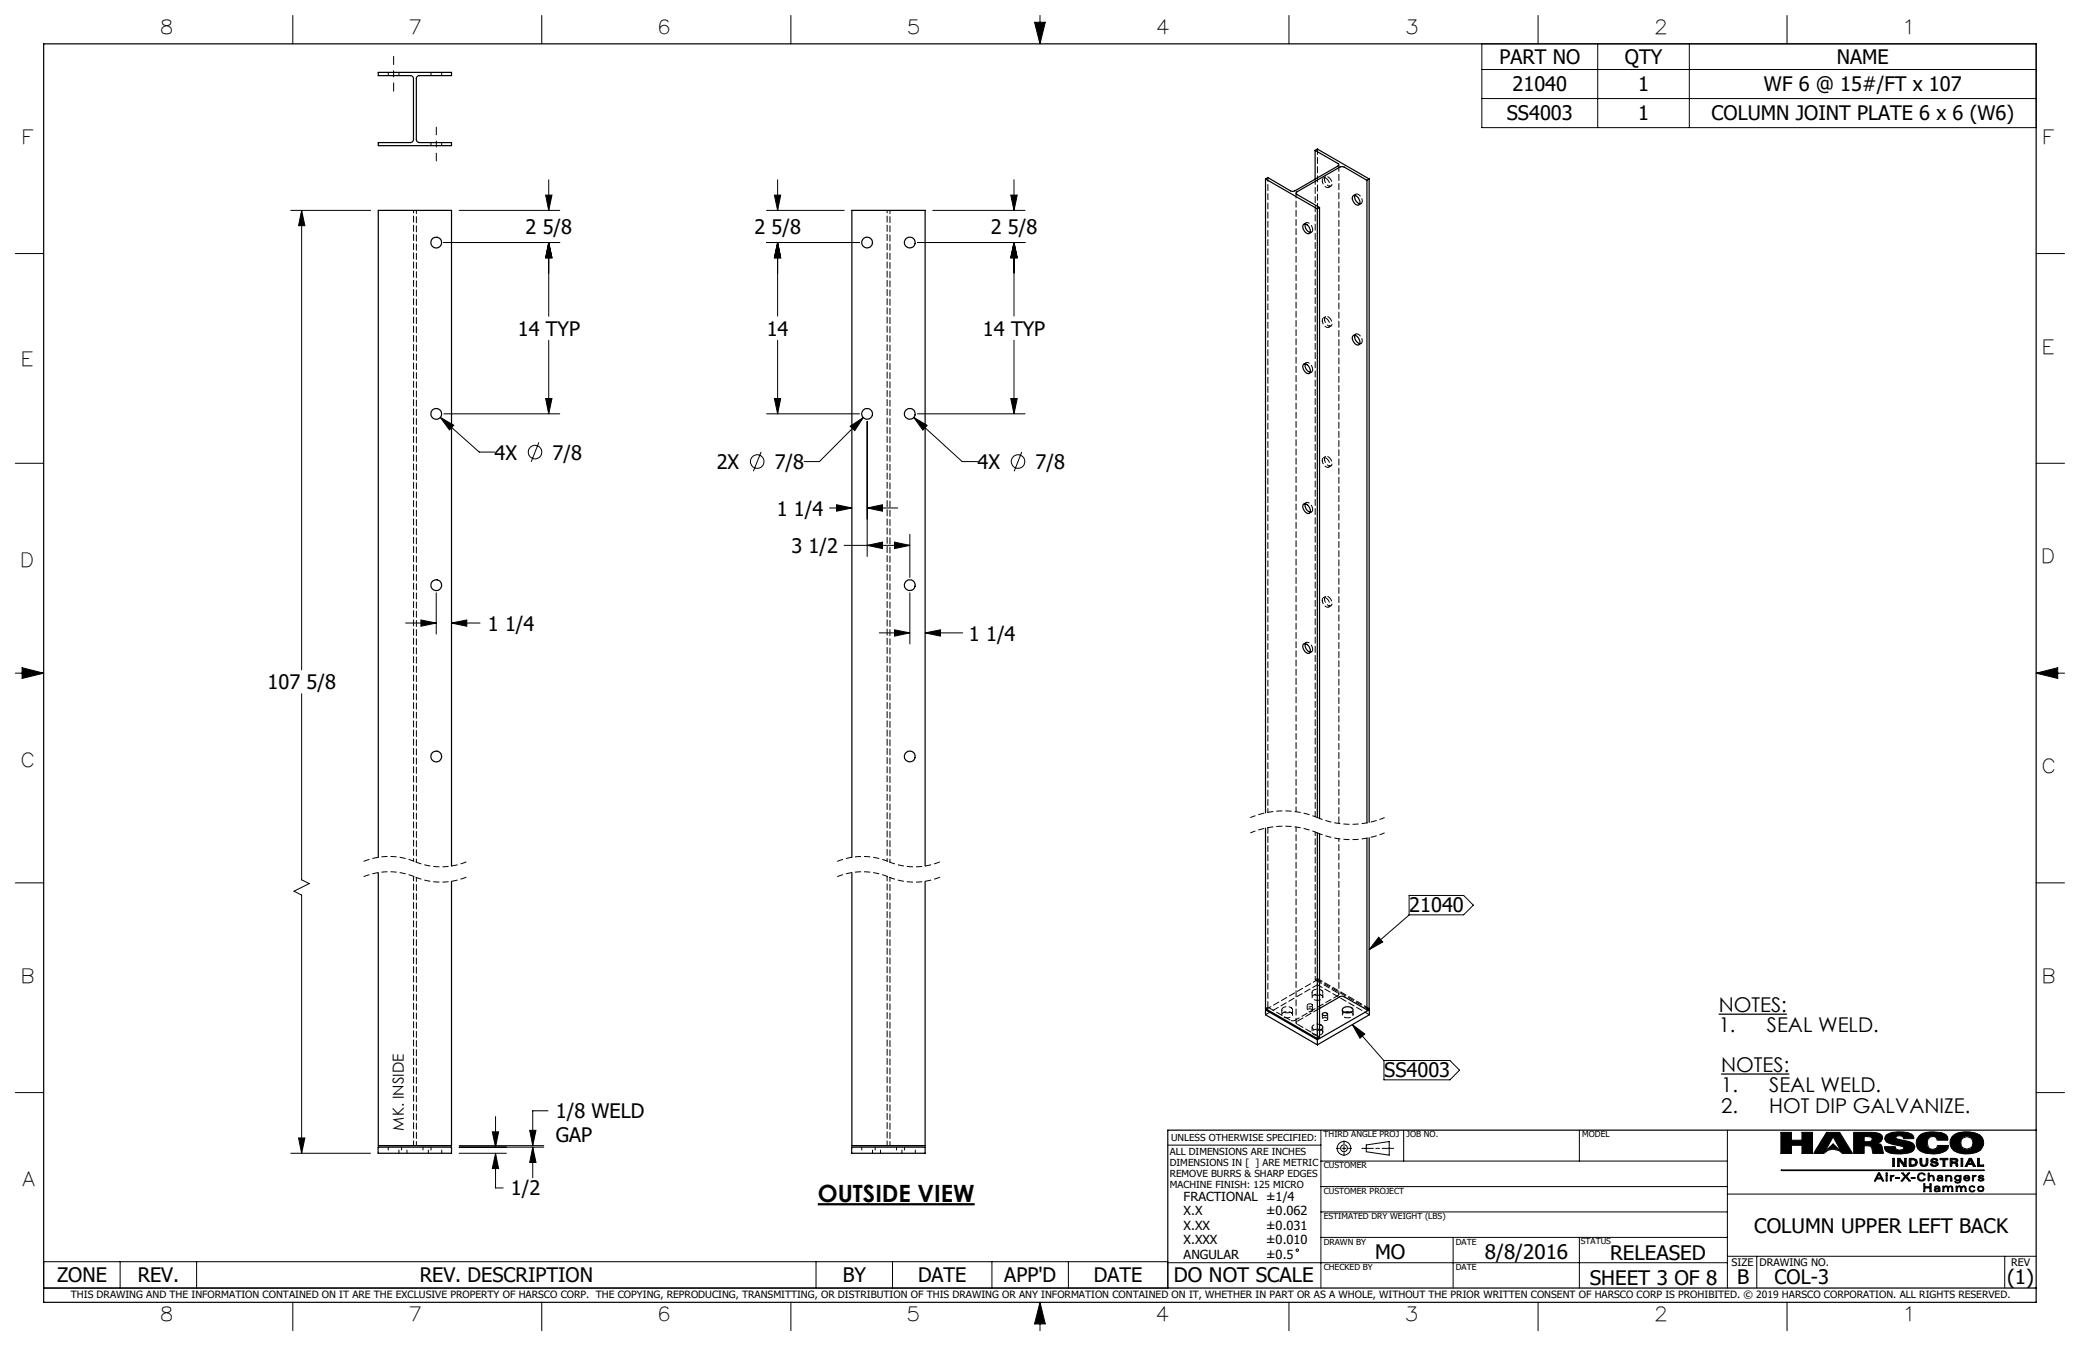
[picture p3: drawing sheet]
<svg xmlns="http://www.w3.org/2000/svg" width="432mm" height="279mm" viewBox="0 0 432 279" stroke-linecap="round" stroke-linejoin="round" font-family="sans-serif">
<g fill="none" stroke="#000" stroke-width=".21">
<path d="M60.8 3.2v5.9M112.5 3.2v5.9M164.2 3.2v5.9M214.8 4.6h2.2l-1.1 4.5zM215.9 3.2v5.9M267.6 3.2v5.9M307.6 9.1h115.1v17.4h-115.1zM307.6 14.4h115.1M319.3 3.2v5.9M331.7 9.1v17.4M350.7 9.1v17.4M371 3.2v5.9"/>
<path d="M113.9 37.3v6.4M161.4 37.3v6.4M210.5 37.3v6.4M307.6 20.5h115.1M3.2 52.6h5.9M60.4 43.7h16.5M62.6 43.7l.7 3.1h-1.3zM62.6 43.7v95.4M92.1 50.3h24.1M95.3 43.7h20.9M113.3 40.5h1.3l-.7 3.2zM113.9 50.3l.7 3.2h-1.3z"/>
<path d="M113.9 50.3v15.4M159.1 43.7h16.2M159.1 50.3h19.3M160.8 40.5h1.3l-.7 3.2zM161.4 50.3l.7 3.2h-1.3zM161.4 50.3v15.3M190.5 50.3h22.3M193.6 43.7h19.2M209.8 40.5h1.4l-.7 3.2zM210.5 50.3l.7 3.2h-1.4zM210.5 50.3v15.3M422.7 52.6h5.9"/>
<path d="M113.9 70.6v15.3M161.4 70.6v15.3M210.5 70.6v15.3M3.2 96.2h5.9M91.4 86.6l2.8 1.7-.9 1zM91.4 86.6l8.1 7.2h3.2M92.1 85.9h24.1M111.9 91.8l-1.6 4M113.3 82.7h1.3l-.7 3.2zM158 93.8l-1.6 4M159.1 85.9h19.3M160.8 82.7h1.3l-.7 3.2z"/>
<path d="M176.5 88.5l2.7-1.8-1.8 2.7zM179.2 86.7l-9.1 9.1h-3.2M180 87.5v28M189.7 86.6l2.8 1.7-.9 1zM189.7 86.6l10 9.2h3.2M190.5 85.9h22.3M209.8 82.7h1.4l-.7 3.2zM212.1 93.8l-1.6 4M422.7 96.2h5.9M172.2 105.4h4.6M173.7 104.8l3.1 .6-3.1 .7zM175.2 113.2h13.7"/>
<path d="M180 105.4l3.2-.6v1.3zM180 113.2l3.2-.7v1.4zM180 105.4h6.4M185.7 112.5l3.2 .7-3.2 .7zM188.9 110.9v9M3.2 139.7h5.9M4.6 138.6l4.5 1.1-4.5 1.1zM84.2 129.3h6.4M87.4 128.7l3.2 .6-3.2 .7zM90.6 123v8.6M93.7 129.3l3.2-.6v1.3zM93.7 129.3h6"/>
<path d="M182.5 131.4h6.4M185.7 130.7l3.2 .7-3.2 .6zM188.9 123v10.7M192.1 131.4l3.1-.7v1.3zM192.1 131.4h7.7M422.7 139.7h5.9M422.7 139.7l4.5-1.1v2.2zM62.6 144v38.6l1.6 .8-3.2 1.6 1.6 .8v53.6M3.2 183.3h5.9M286.2 194.6l.9 .9-2.9 1.6zM292.5 185.9h11.3l2.1 2-2.1 2h-11.3zM292.5 189.9l-8.3 7.2"/>
<path d="M422.7 183.3h5.9M280.7 212.7l6.6 7.5M280.7 212.7l2.6 1.9-1 .9zM3.2 226.8h5.9M60.4 239.4h16.5M62 236.2h1.3l-.7 3.2zM95.3 239.4h9.8M95.3 238.1h17.6M95.3 237.8h17.6M102.2 234.9h1.3l-.6 3.2zM102.9 239.4l.6 3.2h-1.3zM102.9 239.4v7.2h1.6"/>
<path d="M102.9 231.8v6.3M110 234.6h1.3l-.7 3.2zM110.6 238.1l.7 3.2h-1.3zM110.6 238.1v6.4M113.8 230.6h-3.2v7.2M242.4 237.7h31.8M274.2 234.6v32.8M277.4 238.4h.7M278.6 238.4h.8M279 236.8v.7M279 238v.8M279 239.3v.6"/>
<path d="M279.9 238.4h.7M282.7 238.4h2.4M283.6 237.7l4.8-.7v2.8l-4.8-.7zM285.6 238.4h.8M286.9 238.4h2.4M287.3 220.1h13.7l2 2-2 2.1h-13.7zM291.4 234.6v6.4M327.9 234.6v6.4M358.6 234.6v32.8M369.7 235.1h2.2v1.6h2.2v-1.6h2.2v4.3h-2.2v-1.7h-2.2v1.7h-2.2zM379.2 235.1h2.7l2.7 4.3h-2.2a2.5 2.5 0 0 0-3.8 0h-2.1zM380.5 236l1.7 3-1.7-1.5-1.7 1.5z"/>
<path d="M384.8 235.1h3.7l1.7 .2 .5 .4 .1 .6-.3 .7-.8 .3 .7 .2 .3 .4 .3 1.5h-2.2l-.2-1-.3-.5-.6-.1h-.7v1.6h-2.2zM387 235.9l1.4 .1a.51 .51 0 0 1 0 .9l-1.4 .1zM389.7 237.3h.1M391.6 235.6a6.4 6.4 0 0 1 5.3-.2l.3 .4 .1 .6h-2.1l-.1-.4a1.07 1.07 0 0 0-1.5 .1v.1a3 3 0 0 0 1.9 .6l1.6 .5 .4 .7a1.36 1.36 0 0 1-1.4 1.4 6.7 6.7 0 0 1-4.6-.5l-.3-.9h2.3v.4a1.01 1.01 0 0 0 1.7-.2l-.4-.3-3.1-.8-.4-.7zM398.5 235.7a5.3 5.3 0 0 1 5.5-.2l.3 .5 .1 .7h-2.2l-.3-.6-.5-.2-.7 .1-.5 .5-.1 .7 .2 1 .4 .3 .5 .1 .8-.2 .2-.6h2.3l-.1 .6a3.9 3.9 0 0 1-2.8 1.1 4.2 4.2 0 0 1-3.5-1.1 2.19 2.19 0 0 1 .4-2.7zM405.2 235.9a5.4 5.4 0 0 1 5.8-.4 2.09 2.09 0 0 1 .8 2.2l-.7 1.1a5.9 5.9 0 0 1-5.4 .1 2.08 2.08 0 0 1-.5-3zM422.7 226.8h5.9M274.2 256.9h84.4M274.2 251.6h84.4M274.2 246.3h84.4M274.2 241h84.4M301.7 256.9v10.5"/>
<path d="M327.9 256.9v10.5M358.6 247.9h64.1M369.8 242.9h42.1v.1h-42.1zM389.9 243.5h.3l.9 1.6h-.3l-.2-.4h-1l-.2 .4h-.3zM390.1 243.7l.4 .8h-.8zM391.5 244h.3v1.1h-.3zM391.5 243.5h.3v.2h-.3zM392.4 244h.2v.2l.2-.2h.4v.2l-.5 .1-.1 .8h-.2zM392.6 244.2h.1M392.9 240.5h.4v1.6h-.4zM393.6 244.4h.7v.2h-.7zM393.9 240.5h.5l1 1.2v-1.2h.3v1.6h-.5l-.9-1.3v1.3h-.4z"/>
<path d="M394.3 240.8h.1M394.8 243.5h.3l.5 .6 .5-.6h.4l-.7 .7 .8 .9h-.3l-.7-.7-.6 .7h-.3l.7-.9zM396.3 240.5a1.61 1.61 0 0 1 1.7 .5v.3l-.1 .5-.8 .3h-.8zM396.7 240.7a.62 .62 0 0 1 .8 .2 .62 .62 0 0 1 0 .7l-.8 .2zM396.8 244.4h.7v.2h-.7zM398.3 243.7a.87 .87 0 0 1 1.4 .2l-.7-.3-.3 .1-.3 .2-.1 .4 .2 .5a.59 .59 0 0 0 .9-.1h.3l-.3 .4h-.9l-.4-.3-.1-.5zM398.6 240.5h.4v1l.1 .3 .3 .1 .3-.1 .2-.4v-.9h.3v.9l-.2 .5a.93 .93 0 0 1-1.4-.4zM399.4 245.7h.2v.6h1v-.6h.3v1.7h-.3v-.8h-1v.8h-.2zM400.3 243.5h.2v.7l.5-.3a.79 .79 0 0 1 .4 1.2h-.1a.87 .87 0 0 0-.3-1 .85 .85 0 0 0-.5 1h-.2zM400.5 244.2h.1M400.9 240.7l.5-.3 .7 .1 .2 .4h-.4l-.1-.2h-.3l-.3 .2 .2 .2 .8 .2 .2 .4-.1 .2-.6 .2-.7-.1-.2-.4h.3l.4 .3 .5-.1v-.2l-1-.3-.2-.2zM401.7 246.3a.67 .67 0 0 1 1 .3v.7h-.2v-.1l-.7 .2-.2-.2v-.3l.1-.2 .8-.1-.1-.2-.3-.1-.5 .2z"/>
<path d="M402.4 244.7l.7-.1-.1 .3-.2 .1h-.3zM402.5 246.8h.1M402.5 246.8l-.8 .2 .2 .2h.3l.2-.1 .1-.3M402.5 247.2h.1M402.8 240.5h1.6v.2h-.6v1.4h-.4v-1.4h-.6zM403.1 244.6h.1M403.1 244.4l-.1-.2-.3-.1-.5 .2v-.2l.6-.2 .4 .2 .1 1h-.2v-.1M403.1 244.4l-.8 .1-.2 .3 .3 .3 .3 .1 .4-.2M403.1 244.4h.1M403.1 245h.1M403.5 246.4v-.2h-.2v1.1h.2l.1-.8 .4-.2 .3 .4v.6h.2l.1-.8 .3-.2 .3 .4v.6h.2l-.1-1-.5-.1-.3 .3M403.5 246.4l.5-.3 .4 .4"/>
<path d="M403.5 246.4h.1M403.9 244h.2v.2l.4-.3 .5 .2 .2 .4v.6h-.2l-.2-.9-.2-.1-.3 .1-.2 .9h-.2zM404.1 244.2h.1M404.4 246.5h.1M404.8 240.5a1.96 1.96 0 0 1 1.6 .2l-.1 .5-.3 .1 .4 .2 .1 .6h-.4a.61 .61 0 0 0-.7-.7h-.2v.7h-.4zM405.2 240.7l.8 .1v.3l-.8 .1zM405.9 244.1l.5-.2 .5 .3v-.2h.2v1l-.2 .5-.5 .1-.5-.1-.1-.3 .8 .2 .2-.1 .1-.4-.5 .2-.5-.2-.2-.4zM406 241.3h.1M406.1 244.2l.3-.1 .4 .1 .1 .3-.1 .3-.4 .2-.3-.2-.1-.3zM406.3 246.4v-.2h-.3l.1 1.1h.2l.1-.8 .3-.2 .3 .4v.6h.2l.1-.8 .4-.2 .3 .4v.6h.2l-.2-1-.4-.1-.4 .3M406.3 246.4l.4-.3 .5 .4M406.3 246.4h.1"/>
<path d="M407.1 240.5h.4v1.6h-.4zM407.2 246.5h.1M407.9 244.1l.4-.2 .5 .2 .1 .5h-1.1l.2 .3 .3 .1 .6-.2-.1 .2-.7 .1-.4-.2v-.6zM408 244.2l.3-.1 .4 .4h-.8zM408.8 240.5h.5l.8 1.6h-.5l-.1-.4h-1l-.2 .4h-.3zM408.9 246.3l.5-.2 .4 .1 .2 .3-.8-.2-.2 .2-.1 .3 .2 .4 .3 .1 .6-.2-.2 .2-.7 .1-.3-.3zM409 240.8l.3 .7h-.6zM409.5 244h.2v.2l.5-.2v.2l-.4 .1-.1 .8h-.2zM409.7 244.2h.1M410.5 240.5h.4v1.3h.9v.3h-1.3zM410.7 246.3l.5-.1 .5 .1 .2 .5-.2 .4-.5 .2-.5-.2-.2-.4zM410.7 244.2a.74 .74 0 0 1 1.1-.1v.2l-.5-.2-.4 .2 .7 .2 .3 .3a.76 .76 0 0 1-1.1 .3l-.2-.3 .8 .2 .2-.2a.87 .87 0 0 1-.9-.6z"/>
<path d="M410.8 246.5l.4-.2 .4 .2 .1 .3-.1 .3-.4 .1-.4-.1-.1-.3zM9.1 261.9h233.3v5.5h-233.3zM24.9 261.9v5.5M40.8 261.9v5.5M60.8 270.3v5.9M112.5 270.3v5.9M164.2 270.3v5.9M169.4 261.9v5.5M185.3 261.9v5.5M205.9 261.9v5.5M215.9 270.3v5.9M215.9 270.3l1.1 4.5h-2.2z"/>
<path d="M221.8 261.9v5.5M242.4 262.1h116.2M267.6 270.3v5.9M319.3 270.3v5.9M358.6 260.8h64.1M364.7 260.8v6.6M371 270.3v5.9M416.2 260.8v6.6"/>
<circle cx="111.1" cy="93.8" r="1.4"/>
<circle cx="157.2" cy="95.8" r="1.41"/>
<circle cx="211.3" cy="95.8" r="1.41"/>
<circle cx="279" cy="238.4" r=".71"/>
<circle cx="279" cy="238.4" r="1.41"/>
<circle cx="408.3" cy="237.3" r="1.3"/>
<circle cx="269.3" cy="259.5" r=".25"/>
</g>
<g fill="none" stroke="#000" stroke-width=".25">
<path d="M9.1 9.1h413.6v261.2h-413.6zM78.5 15h15.2v.7h-6.6a.6 .6 0 0 0-.7 .6v12.7a.66 .66 0 0 0 .7 .6h6.6v.6h-15.2v-.6h6.7a.66 .66 0 0 0 .6-.6v-12.7a.6 .6 0 0 0-.6-.6h-6.7zM262.7 37.1v131.6M262.7 37.1l10.8 6.3M273 31.2l4.7 2.7a.29 .29 0 0 1 .2 .3 .29 .29 0 0 1-.2 .3l-9.2 5.2-.6-.1-4.7-2.7-.5 .2M273 31.2l.5-.3 10.7 6.2M273 31.2v6M283.8 37.4l-4.8-2.7-.7-.1-9.1 5.2a.27 .27 0 0 0-.2 .3 .27 .27 0 0 0 .2 .3l4.7 2.7M283.8 37.4v133.4M284.2 37.1l-.4 .3M284.2 37.1v133.6M270.6 46.6a1.18 1.18 0 0 1 1.4 1.2 .54 .54 0 0 1-.3 .7 .54 .54 0 0 1-.7-.2 1.32 1.32 0 0 1-.4-1.7z"/>
<path d="M271 46.5a1.51 1.51 0 0 0 1 1.8M273.5 43.4v126.3M273.9 43.1l-.4 .3M273.9 43.1v126.8M280.8 40.7a.98 .98 0 0 1 1.4 .9 .62 .62 0 0 1-.1 1 .62 .62 0 0 1-.9-.4 1.32 1.32 0 0 1-.4-1.5zM281.3 40.6a1.53 1.53 0 0 0 1 1.7M270.6 75.6a1.18 1.18 0 0 1 1.4 1.3 .58 .58 0 0 1-.4 .7 .58 .58 0 0 1-.7-.4 1.24 1.24 0 0 1-.3-1.6zM271 75.5a1.51 1.51 0 0 0 1 1.8M280.8 69.7a.98 .98 0 0 1 1.4 .9 .62 .62 0 0 1-.1 1 .62 .62 0 0 1-.9-.4 1.32 1.32 0 0 1-.4-1.5zM281.3 69.6a1.53 1.53 0 0 0 1 1.7M270.6 104.7a1.18 1.18 0 0 1 1.4 1.2 .58 .58 0 0 1-.4 .7 .58 .58 0 0 1-.7-.4 1.24 1.24 0 0 1-.3-1.5zM271 104.6a1.51 1.51 0 0 0 1 1.7"/>
<path d="M270.5 133.8a.94 .94 0 0 1 1.4 .8 .63 .63 0 0 1-.1 1 .63 .63 0 0 1-.9-.3 1.46 1.46 0 0 1-.4-1.5zM271 133.6a1.51 1.51 0 0 0 1 1.8M78.5 178v-134.3h15.2v136.1M176.8 178v-134.3h15.3v136.1M262.7 171.9v37.5l10.8 6.2M273.5 172.9v42.7M273.9 173.1v42.2l-.4 .3M283.8 174v35.6M284.2 173.9v35.5l-.4 .2M78.5 181.2v56.6h15.2v-54.8M176.8 181.2v56.6h15.3v-54.8M262.7 209.6v1l10.8 6.3"/>
<path d="M262.7 209.6l10.8 6.2M262.9 209.5l-.2 .1M273.5 215.8v1.1M273.9 209.3l4.3-2.4 .5-.1 5.1 2.8M273.9 212.7a.59 .59 0 0 1 .7 .5 .59 .59 0 0 1-.7 .6M273.9 213.7h.2M274.6 210.4a.62 .62 0 0 1 1 .2l-.1 .1a.53 .53 0 0 1-.6 .2 .53 .53 0 0 1-.3-.5zM278.8 209.3a1.31 1.31 0 0 1 2.1 .4 1.4 1.4 0 0 1-2.2 0zM279.1 210.1l.5-.1 .8 .1M284 209.5l.3 .1M284.3 209.6v1l-10.8 6.3M284.3 209.6l-10.8 6.2"/>
<path d="M78.5 238.1h15.2v1.3h-15.2zM176.8 238.1h15.3v1.3h-15.3zM422.7 234.6h-180.3v32.8M9.1 267.4h413.6"/>
<circle cx="90.6" cy="50.3" r="1.12"/>
<circle cx="180" cy="50.3" r="1.12"/>
<circle cx="188.9" cy="50.3" r="1.12"/>
<circle cx="90.6" cy="85.9" r="1.12"/>
<circle cx="180" cy="85.9" r="1.12"/>
<circle cx="188.9" cy="85.9" r="1.12"/>
<circle cx="90.6" cy="121.5" r="1.12"/>
<circle cx="188.9" cy="121.5" r="1.12"/>
<circle cx="90.6" cy="157" r="1.12"/>
<circle cx="188.9" cy="157" r="1.12"/>
</g>
<path d="M215.9 270.3l-1.1 4.5h2.2zM214.8 4.6h2.2l-1.1 4.5zM4.6 138.6l4.5 1.1-4.5 1.1zM422.7 139.7l4.5-1.1v2.2zM369.7 235.1v4.3h2.2v-1.7h2.2v1.7h2.2v-4.3h-2.2v1.6h-2.2v-1.6zM387 235.9l1.4 .1 .3 .6-.5 .4h-1.2zM384.8 235.1v4.3h2.2v-1.6l1.4 .1 .4 1.5h2.2l-.4-1.7-.4-.3-.5-.1a1.15 1.15 0 0 0 1.1-1.2 1.41 1.41 0 0 0-1.7-1zM391.6 235.6a1.12 1.12 0 0 0-.2 1.2 1.12 1.12 0 0 0 1.1 .7l1.8 .3a.72 .72 0 0 1 .9 .5 1.03 1.03 0 0 1-1.7-.1v-.2h-2.3a1.46 1.46 0 0 0 1.7 1.5 7.2 7.2 0 0 0 4.2-.6 1.1 1.1 0 0 0 .3-1.2 1.1 1.1 0 0 0-1-.7l-2.1-.5a.58 .58 0 0 1-.7-.5l.4-.2h.6l.5 .2 .1 .4h2.1v-.2a1.62 1.62 0 0 0-1.8-1.2 6.2 6.2 0 0 0-3.9 .6zM398.3 235.9a2.19 2.19 0 0 0-.3 2.3 2.19 2.19 0 0 0 2 1.2 4.7 4.7 0 0 0 4.3-.9l.2-.7h-2.3a1.07 1.07 0 0 1-1.7 .6 1.38 1.38 0 0 1-.4-1.6 1.38 1.38 0 0 1 1.5-.9l.4 .3 .2 .5h2.2v-.5a1.37 1.37 0 0 0-1.6-1.1 6 6 0 0 0-4.3 .6zM407 237.2a1.3 1.3 0 0 1 2.6 0 1.3 1.3 0 0 1-2.6 0zM405.5 235.7a2.15 2.15 0 0 0-.6 2.3 2.15 2.15 0 0 0 2 1.4 5.7 5.7 0 0 0 4.4-.7 2.15 2.15 0 0 0 .3-2.3 2.15 2.15 0 0 0-1.8-1.3l-1.2-.2a4.6 4.6 0 0 0-3.1 .8zM379.2 235.1l-2.7 4.3h2.1a2.5 2.5 0 0 1 3.8 0h2.2l-2.7-4.3zM380.5 236l1.7 3-1.7-1.5-1.7 1.5zM392.9 240.5v1.6h.4v-1.6zM393.9 240.5v1.6h.4v-1.3l.9 1.3h.5v-1.6h-.3v1.2l-1-1.2zM396.7 240.7h.5l.4 .2 .1 .5-.3 .4h-.7zM396.3 240.5v1.6h.9a.83 .83 0 0 0 .8-.9 .83 .83 0 0 0-.9-.7zM398.6 240.5v1.1a.86 .86 0 0 0 .9 .5 .86 .86 0 0 0 .7-.7v-.9h-.3l-.1 1.2-.3 .2-.4-.1-.1-1.3zM400.9 240.7l-.1 .1a.53 .53 0 0 0 .6 .6l.4 .1a.27 .27 0 0 1 .1 .4 .27 .27 0 0 1-.4 0l-.4-.3h-.3a.86 .86 0 0 0 .8 .5 .86 .86 0 0 0 .8-.6l-.3-.3-.7-.1a.29 .29 0 0 1 0-.5 .29 .29 0 0 1 .4 .2l.1 .1h.4a.84 .84 0 0 0-1.4-.2zM402.8 240.5v.2h.6v1.4h.4v-1.4h.6v-.2zM405.2 240.7l.8 .1a.25 .25 0 0 1 0 .3 .25 .25 0 0 1-.3 .1h-.5zM404.8 240.5v1.6h.4v-.7l.7 .1 .2 .6h.4l-.1-.6-.4-.2 .4-.2v-.4l-.5-.2zM407.1 240.5v1.6h.4v-1.6zM409 240.8l.3 .7h-.6zM408.8 240.5l-.8 1.6h.3l.2-.4h1l.1 .4h.5l-.8-1.6zM410.5 240.5v1.6h1.3v-.3h-.9v-1.3zM390.1 243.7l.4 .8h-.8zM389.9 243.5l-.8 1.6h.3l.2-.4h1l.2 .4h.3l-.9-1.6zM391.5 243.5v.2h.3v-.2zM369.8 242.9v.1h42.1v-.1zM391.5 244v1.1h.3v-1.1zM392.4 244v1.1h.2l.1-.7 .5-.2v-.2h-.3l-.3 .2v-.2zM393.6 244.4v.2h.7v-.2zM394.8 243.5l.6 .7-.7 .9h.3l.6-.7 .7 .7h.3l-.8-.9 .7-.7h-.4l-.5 .6-.5-.6zM396.8 244.4v.2h.7v-.2zM398.3 243.6l-.3 .8a.87 .87 0 0 0 .7 .8 .87 .87 0 0 0 1-.5h-.3l-.2 .3h-.3a.67 .67 0 0 1-.6-.9 .67 .67 0 0 1 1.1-.2h.3a.86 .86 0 0 0-1.4-.3zM400.3 243.5v1.6h.2v-.7l.4-.3 .4 .2v.8h.2v-.9l-.6-.3-.4 .3v-.7zM402.4 244.7l.3-.1a.23 .23 0 0 1 .4 .1 .23 .23 0 0 1-.2 .3h-.3a.22 .22 0 0 1-.2-.1 .22 .22 0 0 1 0-.2zM402.3 244.1l-.1 .2 .3-.2 .4 .1a.2 .2 0 0 1 .1 .3 .2 .2 0 0 1-.3-.1l-.5 .1-.1 .5 .3 .2 .7-.2v.1h.2l-.1-1-.3-.2zM403.9 244v1.1h.2v-.6l.3-.4 .5 .1 .1 .9h.2l-.1-1-.6-.2-.4 .3v-.2zM406 244.1l-.1 .1a.6 .6 0 0 0 .1 .8 .6 .6 0 0 0 .9-.1l-.1 .4-.2 .1h-.4l-.2-.2-.2 .1 .4 .3 .8-.2 .1-.3v-1.1h-.2v.2a.7 .7 0 0 0-.9-.1zM406 244.5a.45 .45 0 0 1 .9 0 .45 .45 0 0 1-.9 0zM408 244.2l.5-.1 .2 .4h-.8zM407.8 244.1l-.2 .6a.67 .67 0 0 0 .6 .5 .67 .67 0 0 0 .7-.4l-.8 .2-.3-.4h1.1a.67 .67 0 0 0-.4-.6 .67 .67 0 0 0-.7 .1zM409.5 244v1.1h.2v-.7l.5-.2v-.2h-.3l-.2 .2v-.2zM410.8 244.1a.38 .38 0 0 0 0 .4 .38 .38 0 0 0 .4 .2h.2a.21 .21 0 0 1 .2 .3 .21 .21 0 0 1-.4 0l-.6-.2 .2 .3 .5 .1a.37 .37 0 0 0 .5-.2 .37 .37 0 0 0-.2-.5l-.4-.1a.21 .21 0 0 1-.2-.3 .21 .21 0 0 1 .3 0l.5 .2-.4-.4zM399.4 245.7v1.7h.2v-.8h1v.8h.3v-1.7h-.3v.6h-1v-.6zM401.8 246.9l.4-.1a.24 .24 0 0 1 .3 .3 .24 .24 0 0 1-.4 .1l-.3-.1zM401.7 246.3l-.1 .2 .5-.2 .3 .1a.23 .23 0 0 1 0 .3 .23 .23 0 0 1-.3 0 .41 .41 0 0 0-.6 .4 .41 .41 0 0 0 .7 .3l.3-.2v.1h.2v-.9l-.3-.2zM409 246.2l-.2 .3v.5l.4 .4h.6l.2-.3-.5 .2-.3-.1-.3-.3 .1-.4 .5-.2 .5 .2a.62 .62 0 0 0-1-.3zM410.7 246.7a.5 .5 0 0 1 1 0 .5 .5 0 0 1-1 0zM410.5 246.8a.65 .65 0 0 0 1.3 0 .65 .65 0 0 0-1.3 0zM403.3 246.2h.2v.2l.5-.3 .4 .4 .4-.3h.4l.2 .3v.8h-.2v-.8l-.2-.2-.5 .3v.7h-.2v-.7l-.3-.3-.4 .2-.1 .8h-.2zM406 246.2h.3v.2l.5-.3 .4 .4 .3-.3h.5l.2 .4v.7h-.2v-.7l-.3-.3-.4 .2-.1 .8h-.2v-.7l-.3-.3-.4 .3v.7h-.2z" fill-rule="evenodd" fill="#000"/>
<path d="M169.8 250h32.5" fill="none" stroke="#000" stroke-width=".46"/>
<path d="M356.8 210.5h14.2M357.3 222.9h14.2" fill="none" stroke="#000" stroke-width=".26"/>
<path d="M273.5 172.9a18.1 18.1 0 0 0-13.9 0M273.5 169.7a18.1 18.1 0 0 0-13.9 0M287.4 172.9a18.1 18.1 0 0 1-13.9 0M287.4 169.7a18.1 18.1 0 0 1-13.9 0" fill="none" stroke="#000" stroke-width=".21" stroke-dasharray="1.3 .6" stroke-dashoffset=".2" stroke-linecap="butt"/>
<path d="M86.1 178.9a14 14 0 0 0-10.7 0M96.9 178.9a14 14 0 0 1-10.8 0M184.5 178.9a14 14 0 0 0-10.8 0M195.2 178.9a14 14 0 0 1-10.7 0M86.1 182a14 14 0 0 0-10.7 0M96.9 182a14 14 0 0 1-10.8 0M184.5 182a14 14 0 0 0-10.8 0M195.2 182a14 14 0 0 1-10.7 0" fill="none" stroke="#000" stroke-width=".21" stroke-dasharray="1.3 .6" stroke-dashoffset="-.1" stroke-linecap="butt"/>
<path d="M90.6 26.4v7" fill="none" stroke="#000" stroke-width=".21" stroke-dasharray="15.2 1.3 1.3 1.3" stroke-dashoffset="13.6"/>
<path d="M81.7 11.7v7.2" fill="none" stroke="#000" stroke-width=".21" stroke-dasharray="15.2 1.3 1.3 1.3" stroke-dashoffset="13.5"/>
<g fill="#000">
<path d="M286.2 194.6l.9 .9-2.9 1.6zM280.7 212.7l2.6 1.9-1 .9z"/>
<path d="M102.9 239.4l.6 3.2h-1.3zM102.2 234.9h1.3l-.6 3.2zM62.6 43.7l.7 3.1h-1.3zM62 236.2h1.3l-.7 3.2zM110.6 238.1l.7 3.2h-1.3zM110 234.6h1.3l-.7 3.2zM87.4 128.7l3.2 .6-3.2 .7zM93.7 129.3l3.2-.6v1.3zM113.3 82.7h1.3l-.7 3.2zM113.9 50.3l.7 3.2h-1.3zM113.3 40.5h1.3l-.7 3.2zM113.9 50.3l.7 3.2h-1.3zM91.4 86.6l1.9 2.7 .9-1zM189.7 86.6l1.9 2.7 .9-1zM209.8 82.7h1.4l-.7 3.2zM210.5 50.3l.7 3.2h-1.4zM210.5 50.3l.7 3.2h-1.4zM209.8 40.5h1.4l-.7 3.2zM185.7 130.7l3.2 .7-3.2 .6zM192.1 131.4l3.1-.7v1.3zM161.4 50.3l.7 3.2h-1.3zM160.8 40.5h1.3l-.7 3.2zM161.4 50.3l.7 3.2h-1.3zM160.8 82.7h1.3l-.7 3.2zM180 105.4l3.2-.6v1.3zM173.7 104.8l3.1 .6-3.1 .7zM185.7 112.5l3.2 .7-3.2 .7zM180 113.2l3.2-.7v1.4zM176.5 88.5l.9 .9 1.8-2.7z"/>
</g>
<g fill="none" stroke="#000" stroke-width=".21" stroke-dasharray="1.3 .6" stroke-dashoffset=".7">
<path d="M274.5 37.6a.57 .57 0 0 1 .4-.7 .57 .57 0 0 1 .7 .4 1.04 1.04 0 0 1 .1 1.6 1.39 1.39 0 0 1-1.2-1.3M275 37.4a.57 .57 0 0 1 .3-.8 .57 .57 0 0 1 .8 .4 1.04 1.04 0 0 1 .1 1.7 1.39 1.39 0 0 1-1.2-1.3M85.9 43.7v135M184.2 43.7v135M274.5 66.7a.57 .57 0 0 1 .4-.8 .57 .57 0 0 1 .7 .4 1.04 1.04 0 0 1 .1 1.7 1.39 1.39 0 0 1-1.2-1.3M275 66.4a.57 .57 0 0 1 .3-.7 .57 .57 0 0 1 .8 .3 1.04 1.04 0 0 1 .1 1.7 1.39 1.39 0 0 1-1.2-1.3M274.5 95.7a.57 .57 0 0 1 .4-.7 .57 .57 0 0 1 .7 .3 1.04 1.04 0 0 1 .1 1.7 1.39 1.39 0 0 1-1.2-1.3M275 95.5a.57 .57 0 0 1 .3-.8 .57 .57 0 0 1 .8 .4 1.04 1.04 0 0 1 .1 1.6 1.39 1.39 0 0 1-1.2-1.2M274.5 124.8a.57 .57 0 0 1 .4-.8 .57 .57 0 0 1 .7 .4 1.04 1.04 0 0 1 .1 1.6 1.39 1.39 0 0 1-1.2-1.2M275 124.5a.57 .57 0 0 1 .3-.8 .57 .57 0 0 1 .8 .4 1.04 1.04 0 0 1 .1 1.7 1.39 1.39 0 0 1-1.2-1.3M268.1 209.2a1.37 1.37 0 0 0-2 .4 1.25 1.25 0 0 0 2.2 0l-.2-.4M268.1 210.3a1.37 1.37 0 0 0-2 .3 1.25 1.25 0 0 0 2.2 0l-.2-.3"/>
<path d="M274 212.6a1.09 1.09 0 0 0-1.6 .7 1.32 1.32 0 0 0 1.6 .5M274.4 205.6a1.37 1.37 0 0 0-2 .4 1.25 1.25 0 0 0 2.2-.1l-.2-.3M274.4 206.6a1.37 1.37 0 0 0-2 .4 1.25 1.25 0 0 0 2.2 0l-.2-.4M277.9 206.4v-32.3"/>
</g>
<g fill="none" stroke="#000" stroke-width=".21" stroke-dasharray="1.3 .6" stroke-dashoffset=".6">
<path d="M86.4 43.7v135.3M184.7 43.7v135.3M80.6 238.1v1.3M82.8 239.4v-1.3M83.4 238.1v1.3M84.5 239.4v-1.3M87.8 238.1v1.3M88.9 239.4v-1.3M89.5 238.1v1.3M91.7 239.4v-1.3M178.9 238.1v1.3M181.1 239.4v-1.3"/>
<path d="M181.7 238.1v1.3M182.8 239.4v-1.3M186.1 238.1v1.3M187.2 239.4v-1.3M187.8 238.1v1.3M190 239.4v-1.3"/>
</g>
<g fill="none" stroke="#000" stroke-width=".21" stroke-dasharray="1.3 .6" stroke-dashoffset=".3">
<path d="M80.6 15v.7M82.8 15.7v-.7M89.5 15v.7M91.7 15.7v-.7M89.5 29.6v.6M91.7 30.2v-.6M272.5 47.7a1.22 1.22 0 0 0-1.4-1.4l-.1 .2M272.5 76.7a1.22 1.22 0 0 0-1.4-1.3l-.1 .1M272.5 105.7a1.22 1.22 0 0 0-1.4-1.3l-.1 .2M272.5 134.8a1.22 1.22 0 0 0-1.4-1.4l-.1 .2M269.1 171.7v40.6M85.9 181.9v55.9"/>
<path d="M184.2 181.9v55.9M269.2 212.6a.27 .27 0 0 1-.1-.3 .27 .27 0 0 1 .1-.3M273.5 203.4l-10.5 6.1M277.8 206.1a.27 .27 0 0 1 .1 .3 .27 .27 0 0 1-.1 .2M284 209.5l-10.5-6.1"/>
</g>
<path d="M272 48.2l.4-.1 .1-.4M272 77.3l.4-.2 .1-.4M272 106.3l.4-.2 .1-.4M272 135.3l.4-.1 .1-.4M86.4 182.2v55.6M184.7 182.2v55.6" fill="none" stroke="#000" stroke-width=".21" stroke-dasharray="1.3 .6" stroke-dashoffset=".4"/>
<g fill="none" stroke="#000" stroke-width=".21" stroke-dasharray="1.3 .6" stroke-dashoffset=".5">
<path d="M263.2 36.9v131.7M273 172.7v30.7M266.1 209.6v1M268.3 210.6v-1M268.8 211.8l-.4 .1-.5-.1M271.4 208.7v1M272.4 213.2v1.1M272.4 206v1M272.5 209.7v-1M274.5 210.5v1M274.6 214.3v-1.1M274.6 207v-1"/>
<path d="M275.6 211.5v-1M278.7 209.6v1M279.1 210.1a.58 .58 0 0 0-.4 .7 .58 .58 0 0 0 .7 .4 .99 .99 0 0 0 1.5-.7l-.3-.3M280.9 210.6v-1"/>
</g>
<path d="M281.3 40.5a.58 .58 0 0 1 .5-.2 .58 .58 0 0 1 .5 .3 1.04 1.04 0 0 1 .1 1.7h-.1M281.3 69.6a.58 .58 0 0 1 .5-.3 .58 .58 0 0 1 .5 .4 1.04 1.04 0 0 1 .1 1.6h-.1M277.9 170.9v-136.7M274 213.7a1.09 1.09 0 0 0-1.6 .7 1.3 1.3 0 0 0 2.2-.2l-.3-.4" fill="none" stroke="#000" stroke-width=".21" stroke-dasharray="1.3 .6" stroke-dashoffset="-.1"/>
<path d="M273 37.2v132.3M269.1 40.1v128.4M272.4 208.5a.53 .53 0 0 0-.6-.2 .53 .53 0 0 0-.4 .6 .53 .53 0 0 0 .6 .2 .53 .53 0 0 0 .4-.6M272.4 209.6a.53 .53 0 0 0-.6-.2 .53 .53 0 0 0-.4 .5 .53 .53 0 0 0 .6 .2 .53 .53 0 0 0 .4-.5M275.6 211.4a.53 .53 0 0 0-.6-.2 .53 .53 0 0 0-.4 .5 .53 .53 0 0 0 .6 .2 .53 .53 0 0 0 .4-.5M277.8 206.6l-9 5.2" fill="none" stroke="#000" stroke-width=".21" stroke-dasharray="1.3 .6" stroke-dashoffset=".2"/>
<path d="M273.5 30.9v12.4M263.2 171.8v37.3M273.5 204.4l-10.8 6.2M284.3 209.3l-10.8-6.2M284.3 210.6l-10.8-6.2" fill="none" stroke="#000" stroke-width=".21" stroke-dasharray="1.3 .6" stroke-dashoffset=".1"/>
<g fill="none" stroke="#000" stroke-width=".21" stroke-dasharray="1.3 .6">
<path d="M275.2 36.7l-.5 .3M275.8 38.9l.5-.3M271.2 46.3l-.5 .2M271.8 48.5l.5-.3M281.5 40.3l-.5 .3M282.1 42.5l.5-.3M271.2 75.3l-.5 .3M271.8 77.5l.5-.3M275.2 65.7l-.5 .3M275.8 67.9l.5-.2M281.5 69.4l-.5 .2M282.1 71.5l.5-.2"/>
<path d="M275.2 94.8l-.5 .2M275.8 97l.5-.3M271.2 104.3l-.5 .3M271.8 106.5l.5-.2M271.2 133.4l-.5 .2M271.8 135.6l.5-.3M275.2 123.8l-.5 .3M275.8 126l.5-.3M263.2 209.1l-.5 .2M273.5 203.1l-.5 .3M274.3 213.8l-.1-.1M280.6 210.2l-.2-.1"/>
</g>
<path d="M267.9 211.8l-4.7-2.7M269.2 212l4.8-2.7M273 203.4l4.8 2.7M274 215.3l-4.8-2.7" fill="none" stroke="#000" stroke-width=".21" stroke-dasharray="1.3 .6" stroke-dashoffset="-.2"/>
<text font-size="4.9" x="169.8" y="249.4">OUTSIDE VIEW</text>
<g font-size="4.2">
<text x="311.3" y="13.3">PART NO</text>
<text x="337.3" y="13.3">QTY</text>
<text x="381.3" y="13.3">NAME</text>
<text x="314" y="18.9">21040</text>
<text x="340.1" y="18.9">1</text>
<text x="366.2" y="18.9">WF 6 @ 15#/FT x 107</text>
<text x="312.8" y="25">SS4003</text>
<text x="340.1" y="25">1</text>
<text x="355.3" y="25">COLUMN JOINT PLATE 6 x 6 (W6)</text>
<text x="109.1" y="48.6">2 5/8</text>
<text x="156.6" y="48.6">2 5/8</text>
<text x="205.7" y="48.6">2 5/8</text>
<text x="107.5" y="69.7">14 TYP</text>
<text x="159.2" y="69.7">14</text>
<text x="204" y="69.7">14 TYP</text>
<text x="102.7" y="95.5">4X</text>
<text x="114.7" y="95.5">7/8</text>
<text x="148.8" y="97.4">2X</text>
<text x="160.8" y="97.4">7/8</text>
<text x="202.9" y="97.4">4X</text>
<text x="215" y="97.4">7/8</text>
<text x="161.2" y="107.1">1 1/4</text>
<text x="164.3" y="114.8">3 1/2</text>
<text x="101.3" y="130.9">1 1/4</text>
<text x="201.2" y="133">1 1/4</text>
<text x="55.6" y="143.1">107 5/8</text>
<text x="292.6" y="189.3">21040</text>
<text x="356.8" y="214.3">1.</text>
<text x="356.8" y="210.1">NOTES:</text>
<text x="366.8" y="214.3">SEAL WELD.</text>
<text x="287.4" y="223.6">SS4003</text>
<text x="357.3" y="222.5">NOTES:</text>
<text x="357.3" y="226.7">1.</text>
<text x="367.3" y="226.7">SEAL WELD.</text>
<text x="115.4" y="232.1">1/8 WELD</text>
<text x="357.3" y="231">2.</text>
<text x="367.3" y="231">HOT DIP GALVANIZE.</text>
<text x="115.4" y="237.1">GAP</text>
<text x="106.1" y="248.2">1/2</text>
<text x="364.2" y="255.9">COLUMN UPPER LEFT BACK</text>
<text x="285.5" y="261.4">MO</text>
<text x="308.3" y="261.3">8/8/2016</text>
<text x="334.3" y="261.6">RELEASED</text>
<text x="11.8" y="266.1">ZONE</text>
<text x="28.6" y="266.1">REV.</text>
<text x="87.1" y="266.1">REV. DESCRIPTION</text>
<text x="174.9" y="266.1">BY</text>
<text x="190.6" y="266.1">DATE</text>
<text x="208.5" y="266.1">APP'D</text>
<text x="227.1" y="266.1">DATE</text>
<text x="243.7" y="266.2">DO NOT SCALE</text>
<text x="330" y="266.7">SHEET 3 OF 8</text>
<text x="360.6" y="266.5">B</text>
<text x="368.4" y="266.6">COL-3</text>
<text x="416.7" y="266.5">(1)</text>
</g>
<g font-size="4">
<text x="33.6" y="7.1">8</text>
<text x="85.2" y="7.1">7</text>
<text x="137" y="7.1">6</text>
<text x="188.6" y="7.1">5</text>
<text x="240.3" y="7.1">4</text>
<text x="292.1" y="7.1">3</text>
<text x="343.8" y="7.1">2</text>
<text x="395.7" y="7.1">1</text>
<text x="4.9" y="29.8">F</text>
<text x="424.5" y="29.9">F</text>
<text x="4.8" y="76">E</text>
<text x="424.3" y="73.5">E</text>
<text x="4.7" y="117.6">D</text>
<text x="424.2" y="116.9">D</text>
<text x="4.7" y="159.3">C</text>
<text x="424.2" y="160.5">C</text>
<text x="4.8" y="204">B</text>
<text x="424.3" y="204">B</text>
<text x="4.8" y="246.1">A</text>
<text x="424.3" y="246.1">A</text>
<text x="33.6" y="274.3">8</text>
<text x="85.2" y="274.3">7</text>
<text x="137" y="274.3">6</text>
<text x="188.6" y="274.3">5</text>
<text x="240.3" y="274.3">4</text>
<text x="292.1" y="274.3">3</text>
<text x="343.8" y="274.3">2</text>
<text x="395.8" y="274.3">1</text>
</g>
<text font-size="3.2" x="83.9" y="234.7" transform="rotate(-90 83.9 234.7)">MK. INSIDE</text>
<g font-size="2.6">
<text x="245.7" y="249.3">FRACTIONAL ±1/4</text>
<text x="245.7" y="252.3">X.X</text>
<text x="245.7" y="255.3">X.XX</text>
<text x="262.9" y="252.3">±0.062</text>
<text x="262.9" y="255.3">±0.031</text>
<text x="245.7" y="258.3">X.XXX</text>
<text x="245.7" y="261.3">ANGULAR</text>
<text x="262.9" y="258.3">±0.010</text>
<text x="262.9" y="261.3">±0.5</text>
</g>
<g font-size="2.2">
<text x="359.5" y="262.8">SIZE</text>
<text x="365.3" y="262.7">DRAWING NO.</text>
<text x="417.5" y="262.8">REV</text>
</g>
<text font-size="2.1" x="14.7" y="269.4">THIS DRAWING AND THE INFORMATION CONTAINED ON IT ARE THE EXCLUSIVE PROPERTY OF HARSCO CORP. THE COPYING, REPRODUCING, TRANSMITTING, OR DISTRIBUTION OF THIS DRAWING OR ANY INFORMATION CONTAINED ON IT, WHETHER IN PART OR AS A WHOLE, WITHOUT THE PRIOR WRITTEN CONSENT OF HARSCO CORP IS PROHIBITED. © 2019 HARSCO CORPORATION. ALL RIGHTS RESERVED.</text>
<g font-size="2">
<text x="242.9" y="239.8">ALL DIMENSIONS ARE INCHES</text>
<text x="243.1" y="236.8">UNLESS OTHERWISE SPECIFIED:</text>
<text x="242.9" y="242.1">DIMENSIONS IN [ ] ARE METRIC</text>
<text x="242.9" y="244.4">REMOVE BURRS &amp; SHARP EDGES</text>
<text x="242.9" y="246.7">MACHINE FINISH: 125 MICRO</text>
</g>
<g font-size="1.7">
<text x="274.8" y="236.1">THIRD ANGLE PROJ</text>
<text x="292" y="236.1">JOB NO.</text>
<text x="328.5" y="236.1">MODEL</text>
<text x="274.8" y="242.5">CUSTOMER</text>
<text x="274.8" y="247.8">CUSTOMER PROJECT</text>
<text x="274.8" y="253.1">ESTIMATED DRY WEIGHT (LBS)</text>
<text x="274.8" y="258.4">DRAWN BY</text>
<text x="274.8" y="263.6">CHECKED BY</text>
<text x="302.2" y="263.6">DATE</text>
<text x="302.2" y="258.4">DATE</text>
<text x="328.2" y="258.3">STATUS</text>
</g>
</svg>
